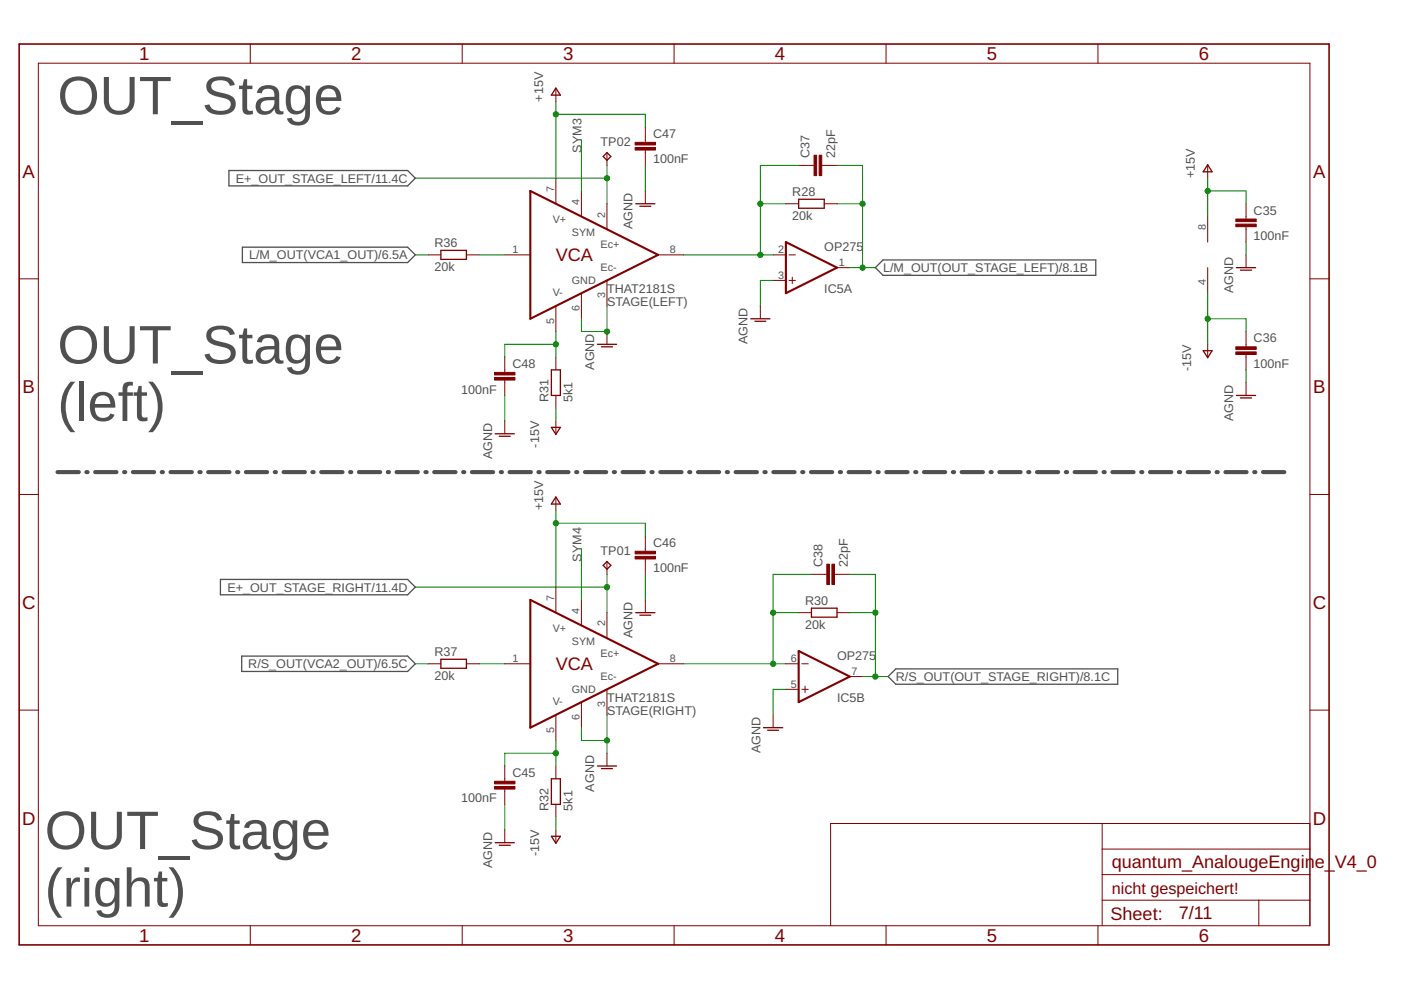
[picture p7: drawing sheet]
<svg xmlns="http://www.w3.org/2000/svg" width="297mm" height="210mm" viewBox="0 0 297 210" stroke-linecap="round" stroke-linejoin="round" font-family="sans-serif">
<g fill="none" stroke="#505050" stroke-width=".87">
<path d="M12.2 100.1h4.5M18.3 100.1h.3M20.2 100.1h4.5M26.3 100.1h.3M28.2 100.1h4.5M34.3 100.1h.2M36.2 100.1h4.5M42.3 100.1h.2M44.1 100.1h4.6M50.3 100.1h.2M52.1 100.1h4.5M58.3 100.1h.2"/>
<path d="M60.1 100.1h4.5M66.2 100.1h.3M68.1 100.1h4.5M74.2 100.1h.3M76.1 100.1h4.5M82.2 100.1h.3M84.1 100.1h4.5M90.2 100.1h.3M92.1 100.1h4.5M98.2 100.1h.2M100.1 100.1h4.5M106.2 100.1h.2"/>
<path d="M108 100.1h4.6M114.2 100.1h.2M116 100.1h4.5M122.2 100.1h.2M124 100.1h4.5M130.1 100.1h.3M132 100.1h4.5M138.1 100.1h.3M140 100.1h4.5M146.1 100.1h.3M148 100.1h4.5M154.1 100.1h.2"/>
<path d="M156 100.1h4.5M162.1 100.1h.2M164 100.1h4.5M170.1 100.1h.2M171.9 100.1h4.5M178.1 100.1h.2M179.9 100.1h4.5M186.1 100.1h.2M187.9 100.1h4.5M194 100.1h.3M195.9 100.1h4.5M202 100.1h.3"/>
<path d="M203.9 100.1h4.5M210 100.1h.3M211.9 100.1h4.5M218 100.1h.2M219.9 100.1h4.5M226 100.1h.3M227.8 100.1h4.6M234 100.1h.2M235.8 100.1h4.5M242 100.1h.2M243.8 100.1h4.5M249.9 100.1h.3"/>
<path d="M251.8 100.1h4.5M257.9 100.1h.3M259.8 100.1h4.5M265.9 100.1h.3M267.8 100.1h4.5"/>
</g>
<path d="M48.5 36.2h37.9l1.7 1.6-1.7 1.6h-37.9zM51.4 52.4h35l1.7 1.6-1.7 1.7h-35zM185.6 56.7l1.6-1.6h45.1v3.3h-45.1zM46.7 122.9h39.7l1.7 1.6-1.7 1.6h-39.7zM51.2 139.1h35.2l1.7 1.6-1.7 1.7h-35.2zM188.3 143.4l1.6-1.6h47.1v3.3h-47.1z" fill="none" stroke="#505050" stroke-width=".28"/>
<g fill="none" stroke="#800000" stroke-width=".21">
<path d="M8.1 13.4h269.6v182.9h-269.6zM53.1 9.3v4.1M98 9.3v4.1M117.9 18.8v2.7M142.9 9.3v4.1M187.9 9.3v4.1M232.8 9.3v4.1M117.9 37.8v5.4M128.7 32.4v2.7M136.8 26.9v3.3M136.8 31.8v3.3M169.3 35.1h3.3"/>
<path d="M174.2 35.1h3.3M256.1 35.1v2.7M4.1 59.1h4M90.8 54h2.7M98.9 54h2.7M107 54h5.4M123.3 40.5v5.4M128.7 43.2v5.4M128.7 59.5v5.4M136.8 40.5v2.7M139.5 54h5.4M163.9 54h2.7"/>
<path d="M163.9 59.5h2.7M166.6 43.2h2.7M167.3 54h1.4M167.3 59.5h1.4M168 58.8v1.3M174.8 43.2h2.7M177.5 56.7h2.7M256.1 45.9v5.4M256.1 56.7v5.5M264.2 43.2v3.2M264.2 48.1v3.2M264.2 54v2.7"/>
<path d="M277.7 59.1h4.1M107 75.7v3.3M117.9 64.9v5.4M117.9 75.7v2.7M123.3 62.2v5.4M128.7 70.3v2.7M161.2 64.9v2.7M256.1 73v2.7M264.2 70.3v3.2M264.2 75.2v3.2M107 80.6v3.2M107 89.3v2.7"/>
<path d="M117.9 83.8v2.8M117.9 89.3v2.7M264.2 81.1v2.7M4.1 104.8h4M117.9 105.5v2.7M128.7 119.1v2.7M136.8 113.6v3.3M136.8 118.5v3.3M277.7 104.8h4.1M117.9 124.5v5.4M123.3 127.2v5.4M128.7 129.9v5.4"/>
<path d="M136.8 127.2v2.7M169.3 129.9h2.7M172 121.8h3.3M176.9 121.8h3.3M177.5 129.9h2.7M4.1 150.6h4M90.8 140.7h2.7M98.9 140.7h2.7M107 140.7h5.4M117.9 151.6v5.4M123.3 148.9v5.4M128.7 146.2v5.4"/>
<path d="M128.7 159.7v2.7M139.5 140.7h5.4M163.9 151.6v2.7M166.6 140.7h2.7M166.6 146.2h2.7M170 140.7h1.4M170 146.2h1.4M170.7 145.5v1.3M180.2 143.4h2.7M277.7 150.6h4.1M107 162.4v3.3M107 167.3v3.2"/>
<path d="M107 176v2.7M117.9 162.4v2.7M117.9 170.5v2.7M117.9 176v2.7M233.7 174.6v21.7M277.7 174.6h-101.6v21.7M53.1 196.3v4M98 196.3v4M142.9 196.3v4M187.9 196.3v4M232.8 196.3v4M233.7 190.9h44"/>
<path d="M233.7 185.4h44M233.7 180h44M266.9 190.9v5.4"/>
</g>
<path d="M4.1 9.3h277.7v191h-277.7z" fill="none" stroke="#800000" stroke-width=".34"/>
<path d="M112.4 40.5l27.1 13.5-27.1 13.6zM166.6 51.3l10.9 5.4-10.9 5.5zM112.4 127.2l27.1 13.5-27.1 13.6zM169.3 138l10.9 5.4-10.9 5.5z" fill="none" stroke="#800000" stroke-width=".44"/>
<g fill="none" stroke="#800000" stroke-width=".28">
<path d="M117.9 18.7l.9 1.5h-1.9zM127.9 33.2l.8-.8 .8 .8-.8 .8zM256.1 34.9l.9 1.5h-1.9zM93.5 53.1h5.4v1.9h-5.4zM134.8 43.2h4.1M135.7 43.7h2.3M169.3 42.2h5.5v2h-5.5zM262.1 56.7h4.1M263 57.3h2.3M116.9 78.4h1.9v5.4h-1.9zM126.7 73h4M127.5 73.5h2.4"/>
<path d="M159.2 67.6h4M160 68.1h2.4M255.1 74.4h1.9l-.9 1.4zM105 92h4.1M105.9 92.5h2.3M116.9 90.6h1.9l-.9 1.5zM262.1 83.8h4.1M263 84.4h2.3M117.9 105.4l.9 1.5h-1.9zM127.9 119.9l.8-.8 .8 .8-.8 .8zM93.5 139.8h5.4v1.9h-5.4zM134.8 129.9h4.1"/>
<path d="M135.7 130.4h2.3M172 128.9h5.5v2h-5.5zM161.9 154.3h4M162.8 154.8h2.3M105 178.7h4.1M105.9 179.2h2.3M116.9 165.1h1.9v5.4h-1.9zM116.9 177.3h1.9l-.9 1.5zM126.7 162.4h4M127.5 163h2.4"/>
</g>
<g fill="#800000" stroke="#800000" stroke-width=".21">
<path d="M262 47.5h4.3v.6h-4.3z"/>
<path d="M262 46.4h4.3v.6h-4.3z"/>
<path d="M262 74.6h4.3v.6h-4.3z"/>
<path d="M262 73.5h4.3v.6h-4.3z"/>
<path d="M173.7 32.9h.5v4.3h-.5z"/>
<path d="M172.6 32.9h.5v4.3h-.5z"/>
<path d="M176.4 119.6h.5v4.3h-.5z"/>
<path d="M175.3 119.6h.6v4.3h-.6z"/>
<path d="M104.9 166.8h4.3v.5h-4.3z"/>
<path d="M104.9 165.7h4.3v.5h-4.3z"/>
<path d="M134.7 118h4.3v.5h-4.3z"/>
<path d="M134.7 116.9h4.3v.5h-4.3z"/>
<path d="M134.7 31.3h4.3v.5h-4.3z"/>
<path d="M134.7 30.2h4.3v.5h-4.3z"/>
<path d="M104.9 80h4.3v.6h-4.3z"/>
<path d="M104.9 79h4.3v.5h-4.3z"/>
</g>
<g fill="none" stroke="#008000" stroke-width=".21">
<path d="M88.1 37.8h40.6M117.9 21.5v16.3M117.9 24.2h18.9v2.7M123.3 29.7v10.8M128.7 35.1v8.1M136.8 35.1v5.4M169.3 35.1h-8.1v18.9M177.5 35.1h5.4v21.6M256.1 37.8v8.1M88.1 54h2.7M101.6 54h5.4M144.9 54h19"/>
<path d="M161.2 43.2h5.4M163.9 59.5h-2.7v5.4M177.5 43.2h5.4M180.2 56.7h5.4M256.1 40.5h8.1v2.7M264.2 51.3v2.7M117.9 70.3v5.4M117.9 73h-10.9v2.7M128.7 64.9v5.4h-5.4v-2.7M256.1 62.2v10.8M256.1 67.6h8.1v2.7M264.2 78.4v2.7"/>
<path d="M107 83.8v5.5M117.9 86.6v2.7M117.9 108.2v16.3M117.9 110.9h18.9v2.7M123.3 116.4v10.8M88.1 124.5h40.6M128.7 121.8v8.1M136.8 121.8v5.4M163.9 129.9h5.4M172 121.8h-8.1v18.9M180.2 129.9h5.4M180.2 121.8h5.4v21.6"/>
<path d="M88.1 140.7h2.7M101.6 140.7h5.4M117.9 157v5.4M117.9 159.7h-10.9v2.7M123.3 154.3v2.7h5.4M128.7 151.6v8.1M144.9 140.7h21.7M166.6 146.2h-2.7v5.4M182.9 143.4h5.4M107 170.5v5.5M117.9 173.2v2.8"/>
</g>
<g fill="#008000" stroke="#008000" stroke-width=".21">
<circle cx="256.1" cy="67.6" r=".55"/>
<circle cx="256.1" cy="40.5" r=".55"/>
<circle cx="117.9" cy="110.9" r=".55"/>
<circle cx="117.9" cy="24.2" r=".55"/>
<circle cx="128.7" cy="157" r=".55"/>
<circle cx="128.7" cy="70.3" r=".55"/>
<circle cx="161.2" cy="54" r=".55"/>
<circle cx="161.2" cy="43.2" r=".55"/>
<circle cx="163.9" cy="140.7" r=".55"/>
<circle cx="163.9" cy="129.9" r=".55"/>
<circle cx="117.9" cy="159.7" r=".55"/>
<circle cx="117.9" cy="73" r=".55"/>
<circle cx="182.9" cy="43.2" r=".55"/>
<circle cx="182.9" cy="56.7" r=".55"/>
<circle cx="128.7" cy="37.8" r=".55"/>
<circle cx="128.7" cy="124.5" r=".55"/>
<circle cx="185.6" cy="129.9" r=".55"/>
<circle cx="185.6" cy="143.4" r=".55"/>
</g>
<g font-size="11.5" fill="#505050">
<text x="12.2" y="24.2">OUT_Stage</text>
<text x="12.2" y="77.1">OUT_Stage</text>
<text x="12.2" y="89.3">(left)</text>
<text x="9.5" y="180">OUT_Stage</text>
<text x="9.5" y="192.2">(right)</text>
</g>
<g font-size="3.9" fill="#800000">
<text x="29.5" y="12.8">1</text>
<text x="74.4" y="12.8">2</text>
<text x="119.4" y="12.8">3</text>
<text x="164.3" y="12.8">4</text>
<text x="209.2" y="12.8">5</text>
<text x="254.2" y="12.8">6</text>
<text x="4.8" y="37.7">A</text>
<text x="278.4" y="37.7">A</text>
<text x="4.8" y="83.4">B</text>
<text x="278.4" y="83.4">B</text>
<text x="4.7" y="129.1">C</text>
<text x="278.3" y="129.1">C</text>
<text x="4.7" y="174.8">D</text>
<text x="278.3" y="174.8">D</text>
<text x="29.5" y="199.7">1</text>
<text x="74.4" y="199.7">2</text>
<text x="119.4" y="199.7">3</text>
<text x="164.3" y="199.7">4</text>
<text x="209.2" y="199.7">5</text>
<text x="254.2" y="199.7">6</text>
</g>
<g font-size="3.8" fill="#800000">
<text x="117.9" y="55.4">VCA</text>
<text x="117.9" y="142.1">VCA</text>
<text x="235.7" y="184.1">quantum_AnalougeEngin</text>
<text x="278.7" y="184.1">e_V4_0</text>
<text x="235.5" y="195.1">Sheet:</text>
<text x="249.9" y="194.9">7/11</text>
</g>
<text font-size="3.4" fill="#800000" x="235.7" y="189.5">nicht gespeichert!</text>
<g font-size="2.7" fill="#505050">
<text x="115.2" y="21.5" transform="rotate(-90 115.2 21.5)">+15V</text>
<text x="138.5" y="29.2">C47</text>
<text x="123.3" y="32.4" transform="rotate(-90 123.3 32.4)">SYM3</text>
<text x="127.3" y="31">TP02</text>
<text x="138.5" y="34.7">100nF</text>
<text x="171.6" y="33.4" transform="rotate(-90 171.6 33.4)">C37</text>
<text x="177.1" y="33.4" transform="rotate(-90 177.1 33.4)">22pF</text>
<text x="50" y="38.7">E+_OUT_STAGE_LEFT/11.4C</text>
<text x="168" y="41.6">R28</text>
<text x="253.3" y="37.8" transform="rotate(-90 253.3 37.8)">+15V</text>
<text x="168" y="46.7">20k</text>
<text x="265.8" y="45.5">C35</text>
<text x="92.1" y="52.4">R36</text>
<text x="134.1" y="48.6" transform="rotate(-90 134.1 48.6)">AGND</text>
<text x="174.8" y="53.2">OP275</text>
<text x="265.8" y="50.9">100nF</text>
<text x="52.8" y="55">L/M_OUT(VCA1_OUT)/6.5A</text>
<text x="92.1" y="57.6">20k</text>
<text x="187.2" y="57.7">L/M_OUT(OUT_STAGE_LEFT)/8.1B</text>
<text x="128.7" y="62.2">THAT2181S</text>
<text x="128.7" y="64.9">STAGE(LEFT)</text>
<text x="174.8" y="62">IC5A</text>
<text x="261.5" y="62.2" transform="rotate(-90 261.5 62.2)">AGND</text>
<text x="158.5" y="73" transform="rotate(-90 158.5 73)">AGND</text>
<text x="265.8" y="72.6">C36</text>
<text x="97.8" y="83.4">100nF</text>
<text x="108.6" y="78">C48</text>
<text x="126" y="78.4" transform="rotate(-90 126 78.4)">AGND</text>
<text x="252.5" y="78.6" transform="rotate(-90 252.5 78.6)">-15V</text>
<text x="265.8" y="78">100nF</text>
<text x="116.3" y="85.2" transform="rotate(-90 116.3 85.2)">R31</text>
<text x="121.4" y="85.2" transform="rotate(-90 121.4 85.2)">5k1</text>
<text x="261.5" y="89.3" transform="rotate(-90 261.5 89.3)">AGND</text>
<text x="114.3" y="94.9" transform="rotate(-90 114.3 94.9)">-15V</text>
<text x="104.3" y="97.4" transform="rotate(-90 104.3 97.4)">AGND</text>
<text x="115.2" y="108.2" transform="rotate(-90 115.2 108.2)">+15V</text>
<text x="123.3" y="119.1" transform="rotate(-90 123.3 119.1)">SYM4</text>
<text x="127.3" y="117.7">TP01</text>
<text x="138.5" y="115.9">C46</text>
<text x="48.2" y="125.4">E+_OUT_STAGE_RIGHT/11.4D</text>
<text x="138.5" y="121.4">100nF</text>
<text x="174.4" y="120.1" transform="rotate(-90 174.4 120.1)">C38</text>
<text x="179.8" y="120.1" transform="rotate(-90 179.8 120.1)">22pF</text>
<text x="170.7" y="128.3">R30</text>
<text x="134.1" y="135.3" transform="rotate(-90 134.1 135.3)">AGND</text>
<text x="170.7" y="133.4">20k</text>
<text x="52.6" y="141.7">R/S_OUT(VCA2_OUT)/6.5C</text>
<text x="92.1" y="139.1">R37</text>
<text x="177.5" y="139.9">OP275</text>
<text x="92.1" y="144.3">20k</text>
<text x="128.7" y="148.9">THAT2181S</text>
<text x="177.5" y="148.7">IC5B</text>
<text x="189.9" y="144.4">R/S_OUT(OUT_STAGE_RIGHT)/8.1C</text>
<text x="128.7" y="151.6">STAGE(RIGHT)</text>
<text x="161.2" y="159.7" transform="rotate(-90 161.2 159.7)">AGND</text>
<text x="108.6" y="164.7">C45</text>
<text x="126" y="167.8" transform="rotate(-90 126 167.8)">AGND</text>
<text x="97.8" y="170.1">100nF</text>
<text x="116.3" y="171.9" transform="rotate(-90 116.3 171.9)">R32</text>
<text x="121.4" y="171.9" transform="rotate(-90 121.4 171.9)">5k1</text>
<text x="104.3" y="184.1" transform="rotate(-90 104.3 184.1)">AGND</text>
<text x="114.3" y="181.6" transform="rotate(-90 114.3 181.6)">-15V</text>
</g>
<g font-size="2.3" fill="#505050">
<text x="117.5" y="40.7" transform="rotate(-90 117.5 40.7)">7</text>
<text x="117.2" y="47.3">V+</text>
<text x="122.9" y="43.4" transform="rotate(-90 122.9 43.4)">4</text>
<text x="128.3" y="46.1" transform="rotate(-90 128.3 46.1)">2</text>
<text x="108.7" y="53.7">1</text>
<text x="121.2" y="50">SYM</text>
<text x="127.3" y="52.7">Ec+</text>
<text x="142" y="53.7">8</text>
<text x="165" y="53.7">2</text>
<text x="255.7" y="48.8" transform="rotate(-90 255.7 48.8)">8</text>
<text x="127.3" y="57.4">Ec-</text>
<text x="165" y="59.1">3</text>
<text x="177.8" y="56.4">1</text>
<text x="117.2" y="62.8">V-</text>
<text x="121.2" y="60.1">GND</text>
<text x="122.9" y="65.9" transform="rotate(-90 122.9 65.9)">6</text>
<text x="128.3" y="63.2" transform="rotate(-90 128.3 63.2)">3</text>
<text x="255.7" y="60.5" transform="rotate(-90 255.7 60.5)">4</text>
<text x="117.5" y="68.6" transform="rotate(-90 117.5 68.6)">5</text>
<text x="117.5" y="127.4" transform="rotate(-90 117.5 127.4)">7</text>
<text x="122.9" y="130.1" transform="rotate(-90 122.9 130.1)">4</text>
<text x="117.2" y="134">V+</text>
<text x="121.2" y="136.7">SYM</text>
<text x="128.3" y="132.8" transform="rotate(-90 128.3 132.8)">2</text>
<text x="108.7" y="140.4">1</text>
<text x="127.3" y="139.4">Ec+</text>
<text x="142" y="140.4">8</text>
<text x="167.7" y="140.4">6</text>
<text x="180.6" y="143.1">7</text>
<text x="117.2" y="149.5">V-</text>
<text x="121.2" y="146.8">GND</text>
<text x="127.3" y="144.1">Ec-</text>
<text x="128.3" y="149.9" transform="rotate(-90 128.3 149.9)">3</text>
<text x="167.7" y="145.8">5</text>
<text x="117.5" y="155.3" transform="rotate(-90 117.5 155.3)">5</text>
<text x="122.9" y="152.6" transform="rotate(-90 122.9 152.6)">6</text>
</g>
</svg>
